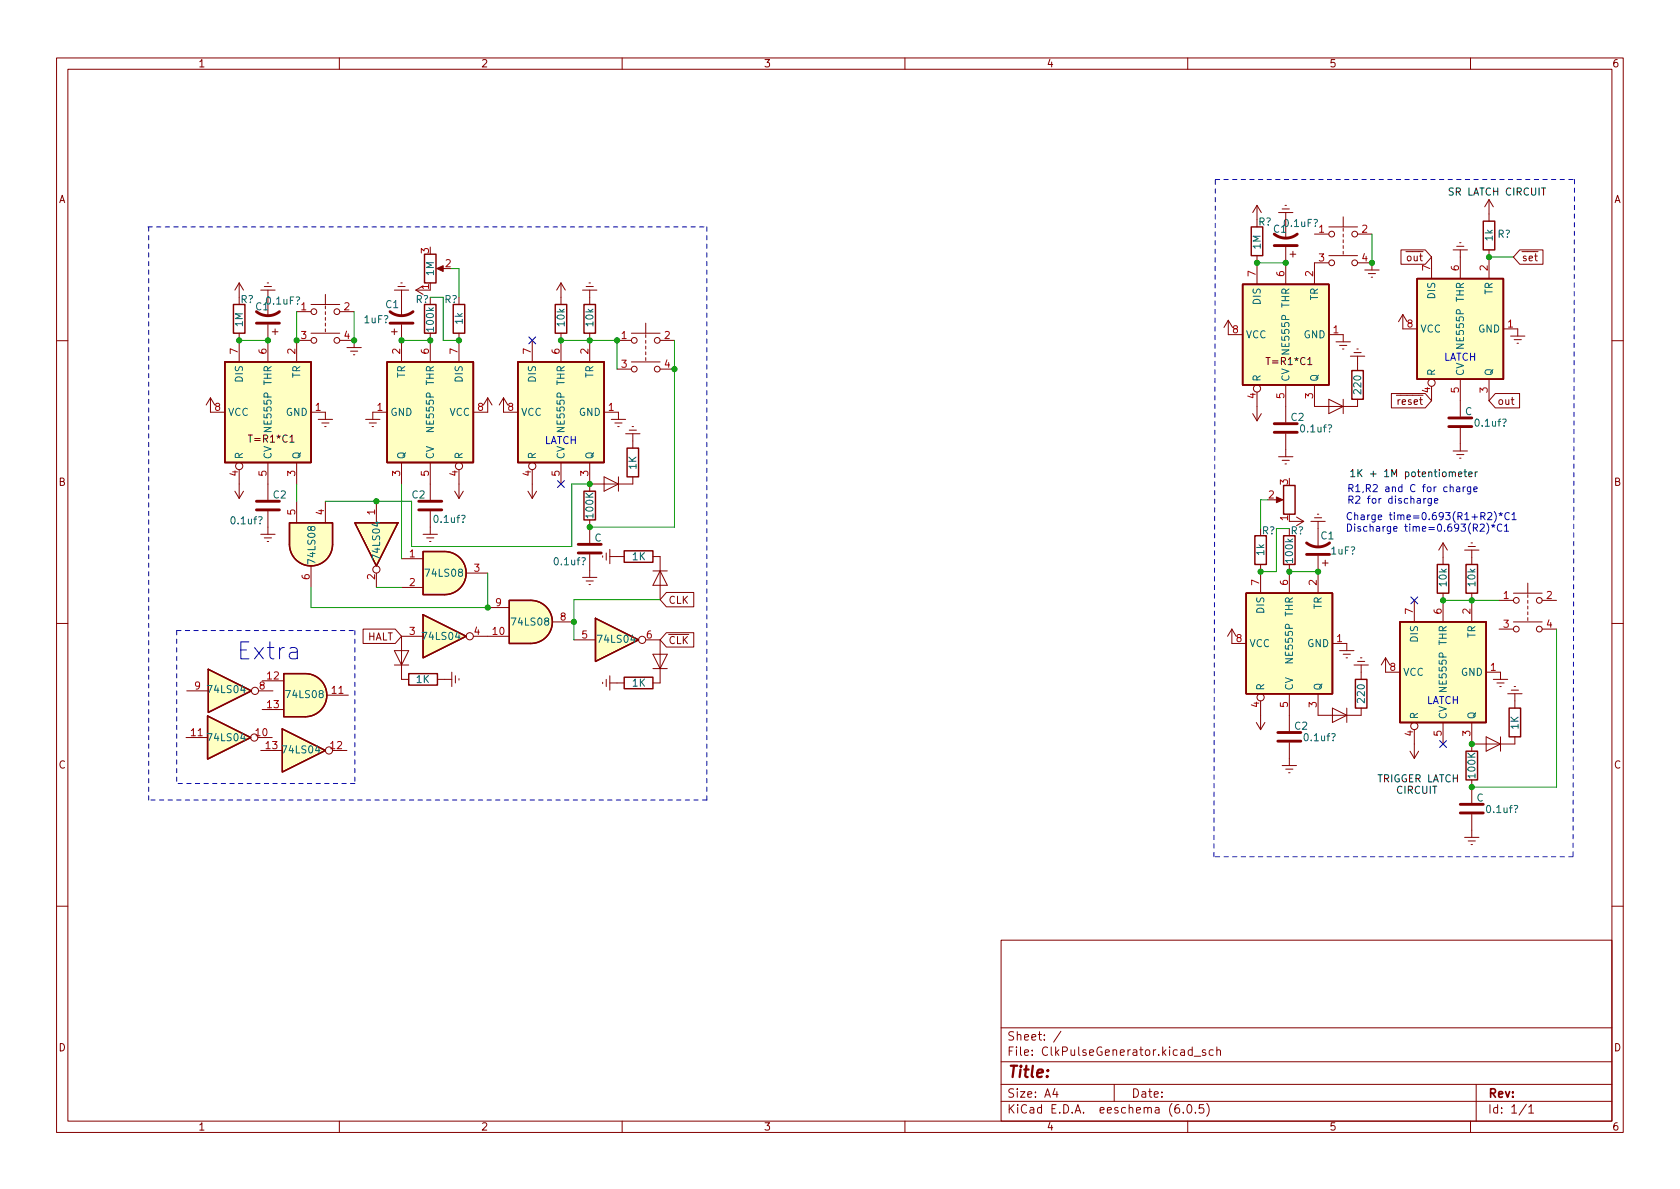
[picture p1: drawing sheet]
<svg xmlns="http://www.w3.org/2000/svg" width="297mm" height="210mm" viewBox="0 0 297 210" stroke-linecap="round" stroke-linejoin="round" font-family="sans-serif">
<g fill="none" stroke="#840000" stroke-width=".18">
<path d="M10 10.2h277v190.1h-277zM12 12.2h273v186.1h-273zM60 10.2v2M110 10.2v2M160 10.2v2M210 10.2v2M260 10.2v2M222.2 36.3l.8 1.3M222.2 36.3v2.6M222.2 36.3l-.7 1.3M226.1 37.6h2.5M226.7 37h1.3"/>
<path d="M227.2 36.3h.3M227.3 37.6v4.6M237.5 38.3v1.8M263.3 35.3v3.8M263.3 35.3l.7 1.3M263.3 35.3l-.8 1.3M42.3 50v2.6M42.3 58.9v5.1M42.3 50l.8 1.3M42.3 50l-.8 1.3M46.1 51.3h2.5M46.7 50.7h1.3"/>
<path d="M47.2 50h.3M47.4 51.3v4.6M47.4 57.4v6.6M48.1 58.7h1M48.6 58.2v1M52.5 55.1h2.5M55 58.9h5.1M55 53.8h5.1M57.5 52.1v1.7M57.5 54.1v.5M57.5 55.1v.5M57.5 56.1v.5"/>
<path d="M57.5 57.1v.6M57.5 58.2v.5M60.1 55.1h2.5M69.2 58.7h1M69.7 58.2v1M69.7 51.3h2.6M70.4 50.7h1.2M70.9 50h.2M71 51.3v4.6M71 57.4v6.6M73.5 51.3l1.3 .8M73.5 51.3h2.6"/>
<path d="M74.8 50.5l-1.3 .8M76.1 58.9v5.1M77.6 47.5h1M81.2 58.9v5.1M99.2 50v3.8M99.2 58.9v5.1M99.2 50l.7 1.3M99.2 50l-.8 1.3M103 51.3h2.5M103.6 50.7h1.3M104.1 50h.3M104.3 51.3v2.5"/>
<path d="M104.3 58.9v5.1M111.6 58.9h5.1M114.2 57.1v1.8M114.2 59.2v.5M217.2 56.6v2.6h2.5M217.2 56.6l.7 1.3M217.2 56.6l-.8 1.3M222.2 45.2v5.1M227.3 43.7v6.6M228.1 45h1M228.6 44.4v1.1M232.4 41.4h2.5"/>
<path d="M234.9 59.2h2.6v1.2M234.9 45.2h5.1M234.9 40.1h5.1M234.9 46.5h-2.5v3.8M237.5 40.4v.5M237.5 41.4v.5M237.5 42.4v.5M237.5 43.4v.5M237.5 44.4v.6M240 41.4h2.6M240 46.5h2.6v1.2M241.3 47.7h2.5"/>
<path d="M241.9 48.4h1.3M242.4 49h.3M247.7 44.2h4.3l1.1 1.3-1.1 1.2h-4.3zM248 55.6l.8 1.3M248 55.6v2.6h2.6M248 55.6l-.7 1.3M253.1 45.5v3.8M256.9 44.2h2.6M257.6 43.6h1.2M258.1 42.9h.2M258.2 44.2v5.1M263.3 44.2v5.1"/>
<path d="M265.8 58.2h2.6v1.2M267.1 59.4h2.5M268.7 44.2h4.1v2.5h-4.1l-1.1-1.2zM10 60.2h2M37.2 70.4v2.5h2.6M37.2 70.4l.8 1.2M37.2 70.4l-.8 1.2M55 72.9h2.5v1.3M55 60.2h-2.5v3.8M56.3 74.2h2.5M56.9 74.8h1.3M57.4 75.4h.3"/>
<path d="M60.1 60.2h2.5v1.3M61.3 61.5h2.6M62 62.1h1.2M62.5 62.7h.2M64.6 74.2h2.6M65.3 74.8h1.2M65.8 75.4h.2M68.5 72.9h-2.6v1.3M86.2 70.4v2.5h-2.5M86.2 70.4l-.7 1.2M86.2 70.4l.8 1.2M89 70.4v2.5h2.6"/>
<path d="M89 70.4l.8 1.2M89 70.4l-.7 1.2M94.1 60.2v3.8M106.8 72.9h2.5v1.3M108.1 74.2h2.5M108.7 74.8h1.3M109.1 60.2h2.5M109.1 65.3h2.5M109.2 75.4h.3M110.6 76.7h2.6M111.3 76.1h1.2M111.6 64h5.1"/>
<path d="M111.8 75.4h.2M111.9 76.7v2.5M114.2 60.2v.5M114.2 61.2v.5M114.2 62.2v.5M114.2 63.2v.5M116.7 60.2h2.6M116.7 65.3h2.6M221.5 73.1l.7 1.3M222.2 69.3v5.1M223 73.1l-.8 1.3M227.3 68.1v6.6"/>
<path d="M227.3 76.7v4.1M232.4 68.1v3.8h7.6v-1.3M234.9 70.6l2.6 1.3-2.6 1.2zM236.2 60.4h2.6M236.9 61.1h1.2M237.4 61.7h.2M237.5 70.6v2.5M238.8 63h2.5M239.4 62.4h1.3M239.9 61.7h.3M240 63v2.5M246 69.6h6l1.1 1.3-1.1 1.2h-6z"/>
<path d="M253.1 68.3v2.6M256.9 79.8h2.6M258.2 67.1v6.6M258.2 75.7v4.1M263.3 67.1v3.8M264.4 69.6h4.3v2.5h-4.3l-1.1-1.2zM267.7 60.1h1.3M268.2 60.7h.3M285 60.2h2M41.5 86.9l.8 1.2M42.3 83.1v5M43.1 86.9l-.8 1.2"/>
<path d="M46.1 94.5h2.5M46.7 95.1h1.3M47.2 95.8h.3M47.4 81.8v6.6M47.4 90.4v4.1M52.5 81.8v3.8M52.5 88.6v3.9M57.5 88.6v3.9M66.5 88.6v3.9M71 81.8v3.8M71 98.8h3.8M74.8 94.5h2.5"/>
<path d="M75.4 95.1h1.3M75.9 95.8h.3M76.1 81.8v6.6M76.1 90.4v4.1M80.4 86.9l.8 1.2M81.2 83.1v5M81.9 86.9l-.7 1.2M93.3 86.9l.8 1.2M94.1 83.1v5M94.9 86.9l-.8 1.2M99.2 81.8v3.8M104.3 81.8v5.1"/>
<path d="M104.3 91.9v4.1M104.3 98v4.1M106.6 98.3v.2M106.8 84.3l2.5 1.3-2.5 1.3zM107.2 97.8v1.3M107.8 98.4h2.6M107.8 97.1v2.6M109.3 84.3v2.6M111.9 84.3v1.3h-7.6M115.4 98.4h1.3v7.6M222.9 99.8v5.1M225.4 88.4h1"/>
<path d="M226.1 80.8h2.5M226.7 81.4h1.3M227.2 82h.3M228 99.8v5.1M228 92.2h2.5M229.2 91.4l1.3 .8M230.5 92.2l-1.3 .8M231.8 92.2h2.5M232.4 91.6h1.3M232.9 90.9h.3M233 92.2v4.6M233 98.3v6.6"/>
<path d="M233.8 99.6h1M234.3 99.1v1M255.1 96l.8 1.3M255.1 96v3.8M255.1 96l-.7 1.3M257.6 80.4h1.2M258.1 81h.2M259 97.3h2.5M259.6 96.6h1.3M260.1 96h.2M260.2 97.3v2.5M10 110.2h2"/>
<path d="M55 100.1v3.8M64.2 111.2h5.7l1.1 1.3-1.1 1.3h-5.7zM66.5 101.3v2.6M69.7 115.1h2.6l-1.3 2.5zM69.7 117.6h2.6M71 112.5v7.6h1.3M71 112.5h3.8M71 103.9h3.8M79.9 118.9v2.5M80.5 119.5v1.3M82.4 101.3h3.8M83.7 112.5h6.3"/>
<path d="M86.2 107.4h3.8M97.7 110h3.8M101.5 113.2h3.8M103 102.1h2.5M103.6 102.7h1.3M104.1 103.4h.3M107.8 119.5v2.5M114.2 113.2h2.5M115.4 115.7h2.6l-1.3 2.5zM115.4 118.2h2.6M115.4 101h2.6M116.7 101l1.3 2.5h-2.6z"/>
<path d="M116.7 113.2v7.6h-1.3M117.8 104.8h4.9v2.5h-4.9l-1.1-1.3zM117.8 111.9h4.9v2.5h-4.9l-1.1-1.2zM217.8 111.2v2.6h2.5M217.8 111.2l.8 1.3M217.8 111.2l-.8 1.3M235.6 113.8h2.5v1.3M236.9 115.1h2.5M237.5 115.7h1.3M238 116.3h.3M239.4 117.6h2.5M240 117h1.3"/>
<path d="M240.5 116.3h.3M240.7 117.6v2.5M245 116.3v2.6h2.5M245 116.3l.7 1.3M245 116.3l-.8 1.3M250.1 106.2v3.8M255.1 104.9v5.1M260.2 104.9v5.1M262.8 118.9h2.5v1.2M265 106.2h2.6M265 111.2h2.6M267.6 110h5.1"/>
<path d="M267.6 104.9h5.1M270.1 103.1v1.8M270.1 105.2v.5M270.1 106.2v.5M270.1 107.2v.5M270.1 108.2v.5M270.1 109.2v.5M272.7 106.2h2.5M272.7 111.2h2.5M285 110.2h2M32.9 130.4h3.8M33 122.2h3.8"/>
<path d="M45.6 130.4h2.5M45.7 122.2h2.6M46.1 132.7h3.8M46.4 120.4h3.8M46.4 125.5h3.8M57.8 122.9h3.8M58.8 132.7h2.5M77.3 120.1h2.6M81.2 120v.3M106.6 120.6v.3M107.2 120.1v1.3M107.8 120.8h2.6"/>
<path d="M222.1 127.8l.8 1.2M222.9 123.9v5.1M223.6 127.8l-.7 1.2M226.7 135.4h2.5M227.3 136h1.3M227.8 136.6h.3M228 122.7v6.6M228 131.3v4.1M233 122.7v3.8h7.7v-1.3M235.6 125.2l2.5 1.3-2.5 1.3zM238.1 125.2v2.6M249.3 132.8l.8 1.3"/>
<path d="M250.1 129v5.1M250.8 132.8l-.7 1.3M255.1 127.8v3.8M260.2 127.8v5M260.2 137.9v4.1M262.8 130.3l2.5 1.3-2.5 1.2zM264 120.1h2.6M264.7 120.8h1.2M265.2 121.4h.2M265.3 130.3v2.5M266.6 122.7h2.5M267.2 122h1.3"/>
<path d="M267.7 121.4h.3M267.8 122.7v2.5M267.8 130.3v1.3h-7.6M259 148.1h2.5M259.6 148.7h1.3M260.1 149.3h.2M260.2 144v4.1M10 160.2h2M177 166.3h108v32h-108zM285 160.2h2M60 198.3v2M110 198.3v2"/>
<path d="M160 198.3v2M177 194.8h108M177 191.8h108M177 187.8h108M177 181.8h108M186.5 192.5l-.4 1h1M186.9 193v1M187.6 182.4l-1.3 1.9M197 191.8v3M208.4 195.3a.59 .59 0 0 0-.7 .7v.5l.2 .3h.4l.2-.1 .1-.5-.2-.2-.4-.1-.3 .3M209.2 196.7v.1M210 198.3v2"/>
<path d="M210.1 195.4l.1-.1a.81 .81 0 0 1 .6 .7 .81 .81 0 0 1-.3 .8h-.1a.81 .81 0 0 1-.6-.6 .81 .81 0 0 1 .3-.8zM210.8 185.7l-.4-.1-.3 .3v.4l.1 .3h.6M210.8 185.1v1.5M211.1 186.8h1.2M211.4 196.7v.1M212.8 195.3h-.7l-.1 .7 .2-.1 .5 .1 .2 .2-.1 .5-.2 .1-.6-.1M213.1 185.7l-.3-.1-.2 .2v.3l.5 .1v.4h-.5M213.4 195.1a1.72 1.72 0 0 1 0 2.3M214.5 185.7l-.4-.1-.3 .3v.4l.1 .3h.6M215.1 185.8l.3-.2 .3 .1 .1 .9M215.1 185.1v1.5M260 198.3v2"/>
<path d="M261 191.8v6.5M269.9 195.3l-1.3 1.9M270.3 195.8l.4-.5v1.5M270.3 196.8h.9"/>
<circle cx="55.5" cy="55.1" r=".51"/>
<circle cx="59.6" cy="55.1" r=".51"/>
<circle cx="235.5" cy="41.4" r=".51"/>
<circle cx="235.5" cy="46.5" r=".51"/>
<circle cx="239.5" cy="41.4" r=".51"/>
<circle cx="239.5" cy="46.5" r=".51"/>
<circle cx="55.5" cy="60.2" r=".51"/>
<circle cx="59.6" cy="60.2" r=".51"/>
<circle cx="112.1" cy="60.2" r=".51"/>
<circle cx="112.1" cy="65.3" r=".51"/>
<circle cx="116.2" cy="60.2" r=".51"/>
<circle cx="116.2" cy="65.3" r=".51"/>
<circle cx="222.2" cy="68.7" r=".63"/>
<circle cx="253.1" cy="67.7" r=".63"/>
<circle cx="42.3" cy="82.4" r=".63"/>
<circle cx="81.2" cy="82.4" r=".63"/>
<circle cx="94.1" cy="82.4" r=".63"/>
<circle cx="66.5" cy="100.7" r=".63"/>
<circle cx="83.1" cy="112.5" r=".63"/>
<circle cx="113.5" cy="113.2" r=".63"/>
<circle cx="268.1" cy="111.2" r=".51"/>
<circle cx="268.1" cy="106.2" r=".51"/>
<circle cx="272.2" cy="106.2" r=".51"/>
<circle cx="272.2" cy="111.2" r=".51"/>
<circle cx="45" cy="130.4" r=".63"/>
<circle cx="45.1" cy="122.2" r=".63"/>
<circle cx="58.2" cy="132.7" r=".63"/>
<circle cx="222.9" cy="123.3" r=".63"/>
<circle cx="250.1" cy="128.4" r=".63"/>
</g>
<g fill="none" stroke="#840000" stroke-width=".25">
<path d="M262.3 39.1h2v5.1h-2zM41.3 53.8h2v5.1h-2zM75.1 53.8h2v5.1h-2zM75.1 45h2v5h-2zM80.1 53.8h2.1v5.1h-2.1zM98.2 53.8h2v5.1h-2zM103.3 53.8h2v5.1h-2zM219.7 50.3h15.2v17.8h-15.2zM221.2 40.1h2.1v5.1h-2.1zM250.6 49.3h15.2v17.8h-15.2zM39.8 64h15.2v17.8h-15.2zM68.5 64h15.2v17.8h-15.2z"/>
<path d="M91.6 64h15.2v17.8h-15.2zM110.9 79.2h2v5.1h-2zM239 65.5h2v5.1h-2zM51.2 92.5h7.6v3.8a3.8 3.8 0 0 1-3.8 3.8 3.8 3.8 0 0 1-3.8-3.8zM62.7 92.5h7.7l-3.9 7.6zM78.6 97.5h-3.8v7.7h3.8M78.6 97.5a3.8 3.8 0 0 1 3.8 3.8 3.8 3.8 0 0 1-3.8 3.9M103.3 86.9h2v5h-2zM110.4 97.4h5v2h-5zM221.9 94.7h2v5.1h-2zM226.9 94.7h2.1v5.1h-2.1zM226.9 85.8h2.1v5.1h-2.1z"/>
<path d="M254.1 99.8h2.1v5.1h-2.1zM259.2 99.8h2v5.1h-2zM36.8 118.4l7.6 3.8-7.6 3.8zM50.2 119.1h3.8a3.8 3.8 0 0 1 3.8 3.8 3.8 3.8 0 0 1-3.8 3.8h-3.8zM72.3 119.1h5v2.1h-5zM74.8 108.7l7.6 3.8-7.6 3.8zM90 106.2h3.9a3.8 3.8 0 0 1 3.8 3.8 3.8 3.8 0 0 1-3.8 3.8h-3.9zM105.3 109.3l7.6 3.9-7.6 3.8zM110.4 119.8h5v2h-5zM220.3 104.9h15.3v17.8h-15.3zM247.5 110h15.3v17.8h-15.3zM36.7 126.6l7.6 3.8-7.6 3.8z"/>
<path d="M49.9 128.9l7.6 3.8-7.6 3.8zM239.6 120.1h2.1v5.1h-2.1zM259.2 132.8h2v5.1h-2zM266.8 125.2h2.1v5.1h-2.1z"/>
</g>
<g fill="#ffffc2" stroke="#ffffc2" stroke-width=".18">
<path d="M54 119.1a3.8 3.8 0 0 1 3.8 3.8 3.8 3.8 0 0 1-3.8 3.8z"/>
<path d="M50.2 119.1h3.8v7.6h-3.8z"/>
<path d="M36.8 118.4l7.6 3.8-7.6 3.8z"/>
<path d="M91.6 64h15.2v17.8h-15.2z"/>
<path d="M74.8 108.7l7.6 3.8-7.6 3.8z"/>
<path d="M39.8 64h15.2v17.8h-15.2z"/>
<path d="M78.6 97.5a3.8 3.8 0 0 1 3.8 3.8 3.8 3.8 0 0 1-3.8 3.9z"/>
<path d="M74.8 97.5h3.8v7.7h-3.8z"/>
<path d="M62.7 92.5h7.7l-3.9 7.6z"/>
<path d="M51.2 96.3h7.6a3.8 3.8 0 0 1-3.8 3.8 3.8 3.8 0 0 1-3.8-3.8z"/>
<path d="M51.2 92.5h7.6v3.8h-7.6z"/>
<path d="M49.9 128.9l7.6 3.8-7.6 3.8z"/>
<path d="M36.7 126.6l7.6 3.8-7.6 3.8z"/>
<path d="M68.5 64h15.2v17.8h-15.2z"/>
<path d="M219.7 50.3h15.2v17.8h-15.2z"/>
<path d="M250.6 49.3h15.2v17.8h-15.2z"/>
<path d="M105.3 109.3l7.6 3.9-7.6 3.8z"/>
<path d="M93.9 106.2a3.8 3.8 0 0 1 3.8 3.8 3.8 3.8 0 0 1-3.8 3.8z"/>
<path d="M90 106.2h3.9v7.6h-3.9z"/>
<path d="M247.5 110h15.3v17.8h-15.3z"/>
<path d="M220.3 104.9h15.3v17.8h-15.3z"/>
</g>
<g fill="none" stroke="#840000" stroke-width=".51">
<path d="M45.3 55.1a3.3 3.3 0 0 0 4.1 0M45.3 57.1h4.1M69 55.1a3.3 3.3 0 0 0 4 0M69 57.1h4M225.3 41.4a3.3 3.3 0 0 0 4.1 0M225.3 43.4h4.1M225.3 76.4h4.1M225.3 74.9h4.1M256.2 75.4h4M256.2 73.9h4M45.3 90.2h4.1M45.3 88.6h4.1"/>
<path d="M74 90.2h4.1M74 88.6h4.1M102.2 97.8h4.1M102.2 96.3h4.1M231 96a3.3 3.3 0 0 0 4.1 0M231 98h4.1M225.9 131.1h4.1M225.9 129.5h4.1M258.2 143.8h4.1M258.2 142.2h4.1"/>
</g>
<g fill="#840000" stroke="#840000" stroke-width=".18">
<path d="M77.2 47.5l1.2-.5v1z"/>
<path d="M225.7 87.9l1.1 .5-1.1 .5z"/>
</g>
<g fill="none" stroke="#0f0f0f" stroke-width=".18">
<path d="M272.6 33.2h.7M272.9 33.2v1.3M51.3 77.3l.3-.4v1.3M51.3 78.2h.7M231.2 63.6l.4-.4v1.3M231.2 64.5h.7M256.8 83.6l.2-.2 .3 .1v.8M257.9 83.9l.6-.2-.1-.2-.3-.1-.2 .2v.6h.5M258.8 83.4h.5M259 83v1.1l.3 .2M259.7 83.9l.6-.2-.1-.2-.3-.1-.2 .2v.6h.5M260.8 83.4v.9"/>
<path d="M261.2 83.4l-.4 .3"/>
</g>
<g fill="none" stroke="#0000c2" stroke-width=".18">
<path d="M251.7 88.1v.9M252.1 88.1l-.4 .3M253.1 88.1v1.1l-.3 .2h-.3M253.1 88.2l-.4-.1-.2 .3 .1 .5h.5M253.6 88.6l.6-.2v-.2l-.4-.1-.2 .2 .1 .6h.5M257.6 86.2h.4l.1 .7M258.1 86.4l-.4 .1-.2 .1 .2 .3h.4M258.7 86.1v.8M259.1 86.1l-.4 .2M260 86.1v1l-.2 .3-.3-.1M260 86.2l-.3-.1-.3 .2 .1 .6h.5M260.6 86.5l.6-.1-.1-.2-.3-.1-.2 .2v.6h.5"/>
<path d="M261.7 92.8l.5-.1 .2 .3-.7 .9h.7M262.9 92.5a1.46 1.46 0 0 1 0 1.9M263 90.8l.5-.2 .3 .4-.8 .9h.8M263.7 92.9l.3 .1 .3-.1M263.8 93.2l.2-.2 .2 .2M264 92.7v.3M264.2 90.4a1.46 1.46 0 0 1 0 2M265 90.8l.3 .1 .3-.1M265.2 91.2l.1-.3 .2 .3M265.3 90.6v.3M265.5 92.8a.6 .6 0 0 0-.8 .4 .6 .6 0 0 0 .6 .7l.2-.1M266 93l.4-.3v1.2"/>
<path d="M266 93.9h.7M266.9 90.8a.6 .6 0 0 0-.9 .4 .6 .6 0 0 0 .6 .7l.3-.1M267.3 91l.4-.4v1.3M267.3 91.9h.8"/>
</g>
<path d="M214.9 31.7h63.5M278.4 31.7l-.3 119.8M26.2 40.1h98.8M26.3 40.1v101.4M125 40.1v101.4M31.2 111.5h31.5M31.2 111.5v27.1M62.7 111.5v27.1M62.7 138.6h-31.5M125 141.5h-98.7M214.6 151.5l.3-119.8M278.1 151.5h-63.5" fill="none" stroke="#0000c2" stroke-width=".18" stroke-dasharray=".8 .8"/>
<g fill="none" stroke="#009600" stroke-width=".18">
<path d="M52.5 55.1v5.1M62.6 55.1v5.1M76.1 52.6h2.3v7.6h2.8M79.9 47.5h1.3v5.1M222.2 46.5h5.1M242.6 41.4v5.1M263.3 45.5h4.3M42.3 60.2h5.1M71 60.2h5.1M99.2 60.2h9.9v5.1M119.3 60.2v33h-15M52.5 85.6v3"/>
<path d="M71 85.6v13.2M104.3 85.6h-3.2v11h-28.3v-8h-15.3M224.2 88.4h-1.3v5.1M228 93.5h-2.3v7.6h-2.8M66.5 103.9h4.5M86.2 101.3v6.1h-31.2v-3.5M116.7 106h-15.2v7.2M228 101.1h5M255.1 106.2h9.9M275.2 111.2v28h-15"/>
</g>
<path d="M93.5 59.6l1.2 1.2M94.7 59.6l-1.2 1.2M98.6 85l1.2 1.2M99.8 85l-1.2 1.2M249.5 105.6l1.2 1.2M250.7 105.6l-1.2 1.2M254.5 131l1.3 1.2M255.8 131l-1.3 1.2" fill="none" stroke="#000084" stroke-width=".18"/>
<g fill="#009600" stroke="#009600" stroke-width=".18">
<circle cx="42.3" cy="60.2" r=".46"/>
<circle cx="47.4" cy="60.2" r=".46"/>
<circle cx="62.6" cy="60.2" r=".46"/>
<circle cx="52.5" cy="60.2" r=".46"/>
<circle cx="222.9" cy="101.1" r=".46"/>
<circle cx="222.2" cy="46.5" r=".46"/>
<circle cx="227.3" cy="46.5" r=".46"/>
<circle cx="228" cy="101.1" r=".46"/>
<circle cx="233" cy="101.1" r=".46"/>
<circle cx="255.1" cy="106.2" r=".46"/>
<circle cx="109.1" cy="60.2" r=".46"/>
<circle cx="119.3" cy="65.3" r=".46"/>
<circle cx="71" cy="60.2" r=".46"/>
<circle cx="76.1" cy="60.2" r=".46"/>
<circle cx="81.2" cy="60.2" r=".46"/>
<circle cx="101.5" cy="110" r=".46"/>
<circle cx="104.3" cy="85.6" r=".46"/>
<circle cx="104.3" cy="93.2" r=".46"/>
<circle cx="86.2" cy="107.4" r=".46"/>
<circle cx="104.3" cy="60.2" r=".46"/>
<circle cx="99.2" cy="60.2" r=".46"/>
<circle cx="66.5" cy="88.6" r=".46"/>
<circle cx="263.3" cy="45.5" r=".46"/>
<circle cx="242.6" cy="46.5" r=".46"/>
<circle cx="260.2" cy="106.2" r=".46"/>
<circle cx="260.2" cy="139.2" r=".46"/>
<circle cx="260.2" cy="131.6" r=".46"/>
</g>
<text font-size="4.2" fill="#0000c2" x="41.8" y="116.6">Extra</text>
<text font-size="2.8" fill="#840000" x="178" y="190.6">Title:</text>
<g font-size="2.1" fill="#840000">
<text x="178" y="184">Sheet: /</text>
<text x="178" y="186.7">File: ClkPulseGenerator.kicad_sch</text>
<text x="178" y="196.9">KiCad E.D.A. eeschema (6.0.5)</text>
<text x="178" y="194.1">Size: A4</text>
<text x="200" y="194.1">Date:</text>
<text x="263" y="194.1">Rev:</text>
<text x="263" y="196.9">Id: 1/1</text>
</g>
<g font-size="1.8" fill="#840000">
<text x="35" y="11.9">1</text>
<text x="85" y="11.9">2</text>
<text x="135" y="11.9">3</text>
<text x="185" y="11.9">4</text>
<text x="235" y="11.9">5</text>
<text x="285" y="11.9">6</text>
<text x="10.3" y="35.9">A</text>
<text x="285.3" y="35.9">A</text>
<text x="247.6" y="46.2">~{out}</text>
<text x="269" y="46.2">~{set}</text>
<text x="246.1" y="71.6">~{reset}</text>
<text x="264.7" y="71.6">out</text>
<text x="10.3" y="85.9">B</text>
<text x="285.3" y="85.9">B</text>
<text x="118.1" y="106.8">CLK</text>
<text x="64.8" y="113.2">HALT</text>
<text x="118.1" y="113.9">~{CLK}</text>
<text x="10.3" y="135.9">C</text>
<text x="285.3" y="135.9">C</text>
<text x="10.3" y="185.9">D</text>
<text x="285.3" y="185.9">D</text>
<text x="35" y="199.9">1</text>
<text x="85" y="199.9">2</text>
<text x="135" y="199.9">3</text>
<text x="185" y="199.9">4</text>
<text x="235" y="199.9">5</text>
<text x="285" y="199.9">6</text>
</g>
<g font-size="1.8" fill="#0f0f0f">
<text x="255.9" y="34.6">SR LATCH CIRCUIT</text>
<text x="223.6" y="64.5">T=R1*C1</text>
<text x="43.7" y="78.3">T=R1*C1</text>
<text x="238.5" y="84.4">1K + 1M potentiometer</text>
<text x="243.5" y="138.3">TRIGGER LATCH</text>
<text x="246.8" y="140.4">CIRCUIT</text>
</g>
<g font-size="1.8" fill="#006464">
<text x="222.5" y="39.9">R?</text>
<text x="225.2" y="41.1">C1</text>
<text x="227.1" y="40.1">0.1uF?</text>
<text x="222.9" y="44" transform="rotate(-90 222.9 44)">1M</text>
<text x="263.9" y="42.6" transform="rotate(-90 263.9 42.6)">1k</text>
<text x="264.8" y="42">R?</text>
<text x="42.5" y="53.6">R?</text>
<text x="47.2" y="53.8">0.1uF?</text>
<text x="73.5" y="53.6">R?</text>
<text x="76.7" y="48.7" transform="rotate(-90 76.7 48.7)">1M</text>
<text x="78.6" y="53.6">R?</text>
<text x="222.9" y="53.7" transform="rotate(-90 222.9 53.7)">DIS</text>
<text x="233" y="53.2" transform="rotate(-90 233 53.2)">TR</text>
<text x="253.7" y="52.7" transform="rotate(-90 253.7 52.7)">DIS</text>
<text x="258.8" y="53.4" transform="rotate(-90 258.8 53.4)">THR</text>
<text x="263.9" y="52.1" transform="rotate(-90 263.9 52.1)">TR</text>
<text x="42.9" y="57.8" transform="rotate(-90 42.9 57.8)">1M</text>
<text x="45.2" y="54.9">C1</text>
<text x="64.4" y="57.1">1uF?</text>
<text x="68.2" y="54.5">C1</text>
<text x="76.7" y="58.5" transform="rotate(-90 76.7 58.5)">100k</text>
<text x="81.8" y="57.3" transform="rotate(-90 81.8 57.3)">1k</text>
<text x="99.8" y="57.6" transform="rotate(-90 99.8 57.6)">10k</text>
<text x="104.9" y="57.6" transform="rotate(-90 104.9 57.6)">10k</text>
<text x="220.2" y="59.8">VCC</text>
<text x="228" y="54.4" transform="rotate(-90 228 54.4)">THR</text>
<text x="230.5" y="59.8">GND</text>
<text x="251.1" y="58.8">VCC</text>
<text x="261.4" y="58.8">GND</text>
<text x="228" y="62.5" transform="rotate(-90 228 62.5)">NE555P</text>
<text x="258.8" y="61.5" transform="rotate(-90 258.8 61.5)">NE555P</text>
<text x="42.9" y="67.5" transform="rotate(-90 42.9 67.5)">DIS</text>
<text x="48" y="68.1" transform="rotate(-90 48 68.1)">THR</text>
<text x="53.1" y="66.9" transform="rotate(-90 53.1 66.9)">TR</text>
<text x="71.6" y="66.9" transform="rotate(-90 71.6 66.9)">TR</text>
<text x="76.7" y="68.1" transform="rotate(-90 76.7 68.1)">THR</text>
<text x="81.8" y="67.5" transform="rotate(-90 81.8 67.5)">DIS</text>
<text x="94.7" y="67.5" transform="rotate(-90 94.7 67.5)">DIS</text>
<text x="99.8" y="68.1" transform="rotate(-90 99.8 68.1)">THR</text>
<text x="104.9" y="66.9" transform="rotate(-90 104.9 66.9)">TR</text>
<text x="222.9" y="67.6" transform="rotate(-90 222.9 67.6)">R</text>
<text x="228" y="67.6" transform="rotate(-90 228 67.6)">CV</text>
<text x="233" y="67.6" transform="rotate(-90 233 67.6)">Q</text>
<text x="240.7" y="69.5" transform="rotate(-90 240.7 69.5)">220</text>
<text x="253.7" y="66.5" transform="rotate(-90 253.7 66.5)">R</text>
<text x="258.8" y="66.5" transform="rotate(-90 258.8 66.5)">CV</text>
<text x="263.9" y="66.5" transform="rotate(-90 263.9 66.5)">Q</text>
<text x="40.3" y="73.5">VCC</text>
<text x="48" y="76.2" transform="rotate(-90 48 76.2)">NE555P</text>
<text x="50.6" y="73.5">GND</text>
<text x="69" y="73.5">GND</text>
<text x="76.7" y="76.2" transform="rotate(-90 76.7 76.2)">NE555P</text>
<text x="79.5" y="73.5">VCC</text>
<text x="92.1" y="73.5">VCC</text>
<text x="99.8" y="76.2" transform="rotate(-90 99.8 76.2)">NE555P</text>
<text x="102.4" y="73.5">GND</text>
<text x="228.3" y="74.4">C2</text>
<text x="230.1" y="76.4">0.1uf?</text>
<text x="259" y="73.4">C</text>
<text x="260.9" y="75.4">0.1uf?</text>
<text x="42.9" y="81.3" transform="rotate(-90 42.9 81.3)">R</text>
<text x="48" y="81.3" transform="rotate(-90 48 81.3)">CV</text>
<text x="53.1" y="81.3" transform="rotate(-90 53.1 81.3)">Q</text>
<text x="71.6" y="81.3" transform="rotate(-90 71.6 81.3)">Q</text>
<text x="76.7" y="81.3" transform="rotate(-90 76.7 81.3)">CV</text>
<text x="81.8" y="81.3" transform="rotate(-90 81.8 81.3)">R</text>
<text x="94.7" y="81.3" transform="rotate(-90 94.7 81.3)">R</text>
<text x="99.8" y="81.3" transform="rotate(-90 99.8 81.3)">CV</text>
<text x="104.9" y="81.3" transform="rotate(-90 104.9 81.3)">Q</text>
<text x="112.5" y="83" transform="rotate(-90 112.5 83)">1K</text>
<text x="48.3" y="88.1">C2</text>
<text x="72.9" y="88.1">C2</text>
<text x="41" y="92.7">0.1uf?</text>
<text x="76.9" y="92.5">0.1uf?</text>
<text x="104.9" y="91.5" transform="rotate(-90 104.9 91.5)">100K</text>
<text x="105.1" y="95.8">C</text>
<text x="223.1" y="94.5">R?</text>
<text x="228.2" y="94.5">R?</text>
<text x="233.6" y="95.4">C1</text>
<text x="55.8" y="99.5" transform="rotate(-90 55.8 99.5)">74LS08</text>
<text x="67.2" y="98.7" transform="rotate(-90 67.2 98.7)">74LS04</text>
<text x="75.4" y="102">74LS08</text>
<text x="98.1" y="99.9">0.1uf?</text>
<text x="111.8" y="99.1">1K</text>
<text x="223.5" y="98.2" transform="rotate(-90 223.5 98.2)">1k</text>
<text x="228.6" y="99.4" transform="rotate(-90 228.6 99.4)">100k</text>
<text x="235.4" y="98">1uF?</text>
<text x="233.7" y="107.8" transform="rotate(-90 233.7 107.8)">TR</text>
<text x="255.8" y="103.6" transform="rotate(-90 255.8 103.6)">10k</text>
<text x="260.9" y="103.6" transform="rotate(-90 260.9 103.6)">10k</text>
<text x="74.9" y="113.2">74LS04</text>
<text x="90.6" y="110.6">74LS08</text>
<text x="105.9" y="113.7">74LS04</text>
<text x="223.5" y="108.4" transform="rotate(-90 223.5 108.4)">DIS</text>
<text x="228.6" y="109" transform="rotate(-90 228.6 109)">THR</text>
<text x="250.7" y="113.4" transform="rotate(-90 250.7 113.4)">DIS</text>
<text x="260.9" y="112.8" transform="rotate(-90 260.9 112.8)">TR</text>
<text x="220.9" y="114.4">VCC</text>
<text x="228.6" y="117.1" transform="rotate(-90 228.6 117.1)">NE555P</text>
<text x="231.1" y="114.4">GND</text>
<text x="248" y="119.5">VCC</text>
<text x="255.8" y="114.1" transform="rotate(-90 255.8 114.1)">THR</text>
<text x="258.3" y="119.5">GND</text>
<text x="36.9" y="122.5">74LS04</text>
<text x="50.8" y="123.4">74LS08</text>
<text x="73.6" y="120.8">1K</text>
<text x="111.8" y="121.4">1K</text>
<text x="223.5" y="122.2" transform="rotate(-90 223.5 122.2)">R</text>
<text x="228.6" y="122.2" transform="rotate(-90 228.6 122.2)">CV</text>
<text x="233.7" y="122.2" transform="rotate(-90 233.7 122.2)">Q</text>
<text x="241.3" y="124.1" transform="rotate(-90 241.3 124.1)">220</text>
<text x="255.8" y="122.2" transform="rotate(-90 255.8 122.2)">NE555P</text>
<text x="36.9" y="131.1">74LS04</text>
<text x="228.9" y="129">C2</text>
<text x="230.7" y="131.1">0.1uf?</text>
<text x="250.7" y="127.2" transform="rotate(-90 250.7 127.2)">R</text>
<text x="255.8" y="127.2" transform="rotate(-90 255.8 127.2)">CV</text>
<text x="260.9" y="127.2" transform="rotate(-90 260.9 127.2)">Q</text>
<text x="268.5" y="128.9" transform="rotate(-90 268.5 128.9)">1K</text>
<text x="50.1" y="133.2">74LS04</text>
<text x="260.9" y="137.5" transform="rotate(-90 260.9 137.5)">100K</text>
<text x="261.1" y="141.7">C</text>
<text x="263" y="143.8">0.1uf?</text>
</g>
<g font-size="1.8" fill="#a90000">
<text x="233.2" y="41.1">1</text>
<text x="240.8" y="41.1">2</text>
<text x="75.8" y="44.8" transform="rotate(-90 75.8 44.8)">3</text>
<text x="78.8" y="47.2">2</text>
<text x="233.2" y="46.2">3</text>
<text x="240.8" y="46.2">4</text>
<text x="252.9" y="47.9" transform="rotate(-90 252.9 47.9)">7</text>
<text x="257.9" y="47.9" transform="rotate(-90 257.9 47.9)">6</text>
<text x="263" y="47.9" transform="rotate(-90 263 47.9)">2</text>
<text x="75.8" y="51.2" transform="rotate(-90 75.8 51.2)">1</text>
<text x="222" y="48.9" transform="rotate(-90 222 48.9)">7</text>
<text x="227.1" y="48.9" transform="rotate(-90 227.1 48.9)">6</text>
<text x="232.2" y="48.9" transform="rotate(-90 232.2 48.9)">2</text>
<text x="53.2" y="54.9">1</text>
<text x="53.2" y="59.9">3</text>
<text x="60.8" y="54.9">2</text>
<text x="60.8" y="59.9">4</text>
<text x="109.9" y="59.9">1</text>
<text x="117.5" y="59.9">2</text>
<text x="217.9" y="58.9">8</text>
<text x="235.7" y="58.9">1</text>
<text x="248.8" y="57.9">8</text>
<text x="266.6" y="57.9">1</text>
<text x="42" y="62.6" transform="rotate(-90 42 62.6)">7</text>
<text x="47.1" y="62.6" transform="rotate(-90 47.1 62.6)">6</text>
<text x="52.2" y="62.6" transform="rotate(-90 52.2 62.6)">2</text>
<text x="70.7" y="62.6" transform="rotate(-90 70.7 62.6)">2</text>
<text x="75.8" y="62.6" transform="rotate(-90 75.8 62.6)">6</text>
<text x="80.9" y="62.6" transform="rotate(-90 80.9 62.6)">7</text>
<text x="93.9" y="62.6" transform="rotate(-90 93.9 62.6)">7</text>
<text x="98.9" y="62.6" transform="rotate(-90 98.9 62.6)">6</text>
<text x="104" y="62.6" transform="rotate(-90 104 62.6)">2</text>
<text x="109.9" y="65">3</text>
<text x="117.5" y="65">4</text>
<text x="222" y="70.5" transform="rotate(-90 222 70.5)">4</text>
<text x="227.1" y="70.5" transform="rotate(-90 227.1 70.5)">5</text>
<text x="232.2" y="70.5" transform="rotate(-90 232.2 70.5)">3</text>
<text x="252.9" y="69.4" transform="rotate(-90 252.9 69.4)">4</text>
<text x="257.9" y="69.4" transform="rotate(-90 257.9 69.4)">5</text>
<text x="263" y="69.4" transform="rotate(-90 263 69.4)">3</text>
<text x="38" y="72.6">8</text>
<text x="55.8" y="72.6">1</text>
<text x="66.7" y="72.6">1</text>
<text x="84.5" y="72.6">8</text>
<text x="89.8" y="72.6">8</text>
<text x="107.6" y="72.6">1</text>
<text x="42" y="84.2" transform="rotate(-90 42 84.2)">4</text>
<text x="47.1" y="84.2" transform="rotate(-90 47.1 84.2)">5</text>
<text x="52.2" y="84.2" transform="rotate(-90 52.2 84.2)">3</text>
<text x="70.7" y="84.2" transform="rotate(-90 70.7 84.2)">3</text>
<text x="75.8" y="84.2" transform="rotate(-90 75.8 84.2)">5</text>
<text x="80.9" y="84.2" transform="rotate(-90 80.9 84.2)">4</text>
<text x="93.9" y="84.2" transform="rotate(-90 93.9 84.2)">4</text>
<text x="98.9" y="84.2" transform="rotate(-90 98.9 84.2)">5</text>
<text x="104" y="84.2" transform="rotate(-90 104 84.2)">3</text>
<text x="224.3" y="88.1">2</text>
<text x="227.7" y="85.7" transform="rotate(-90 227.7 85.7)">3</text>
<text x="52.2" y="91" transform="rotate(-90 52.2 91)">5</text>
<text x="57.3" y="91" transform="rotate(-90 57.3 91)">4</text>
<text x="66.3" y="91" transform="rotate(-90 66.3 91)">1</text>
<text x="227.7" y="92.1" transform="rotate(-90 227.7 92.1)">1</text>
<text x="72.4" y="98.5">1</text>
<text x="83.8" y="101.1">3</text>
<text x="54.7" y="102.5" transform="rotate(-90 54.7 102.5)">6</text>
<text x="66.3" y="102.5" transform="rotate(-90 66.3 102.5)">2</text>
<text x="72.4" y="103.6">2</text>
<text x="87.6" y="107.2">9</text>
<text x="222.6" y="103.5" transform="rotate(-90 222.6 103.5)">7</text>
<text x="227.7" y="103.5" transform="rotate(-90 227.7 103.5)">6</text>
<text x="232.8" y="103.5" transform="rotate(-90 232.8 103.5)">2</text>
<text x="265.8" y="105.9">1</text>
<text x="273.4" y="105.9">2</text>
<text x="72.4" y="112.3">3</text>
<text x="83.8" y="112.3">4</text>
<text x="87.2" y="112.3">10</text>
<text x="99.1" y="109.7">8</text>
<text x="102.9" y="112.9">5</text>
<text x="114.3" y="112.9">6</text>
<text x="218.6" y="113.5">8</text>
<text x="236.4" y="113.5">1</text>
<text x="249.8" y="108.6" transform="rotate(-90 249.8 108.6)">7</text>
<text x="254.9" y="108.6" transform="rotate(-90 254.9 108.6)">6</text>
<text x="260" y="108.6" transform="rotate(-90 260 108.6)">2</text>
<text x="265.8" y="111">3</text>
<text x="273.4" y="111">4</text>
<text x="245.8" y="118.6">8</text>
<text x="263.5" y="118.6">1</text>
<text x="34.4" y="121.9">9</text>
<text x="45.9" y="121.9">8</text>
<text x="47.3" y="120.1">12</text>
<text x="47.3" y="125.2">13</text>
<text x="58.7" y="122.7">11</text>
<text x="222.6" y="125.1" transform="rotate(-90 222.6 125.1)">4</text>
<text x="227.7" y="125.1" transform="rotate(-90 227.7 125.1)">5</text>
<text x="232.8" y="125.1" transform="rotate(-90 232.8 125.1)">3</text>
<text x="33.8" y="130.2">11</text>
<text x="45.2" y="130.2">10</text>
<text x="249.8" y="130.2" transform="rotate(-90 249.8 130.2)">4</text>
<text x="254.9" y="130.2" transform="rotate(-90 254.9 130.2)">5</text>
<text x="260" y="130.2" transform="rotate(-90 260 130.2)">3</text>
<text x="47" y="132.5">13</text>
<text x="58.5" y="132.5">12</text>
</g>
<g font-size="1.8" fill="#0000c2">
<text x="255.3" y="63.8">LATCH</text>
<text x="96.3" y="78.5">LATCH</text>
<text x="238.1" y="87">R1,R2 and C for charge</text>
<text x="238.1" y="89.1">R2 for discharge</text>
<text x="237.9" y="92">Charge time=0.693(R1+R2)*C1</text>
<text x="237.9" y="94">Discharge time=0.693(R2)*C1</text>
<text x="252.2" y="124.5">LATCH</text>
</g>
</svg>
